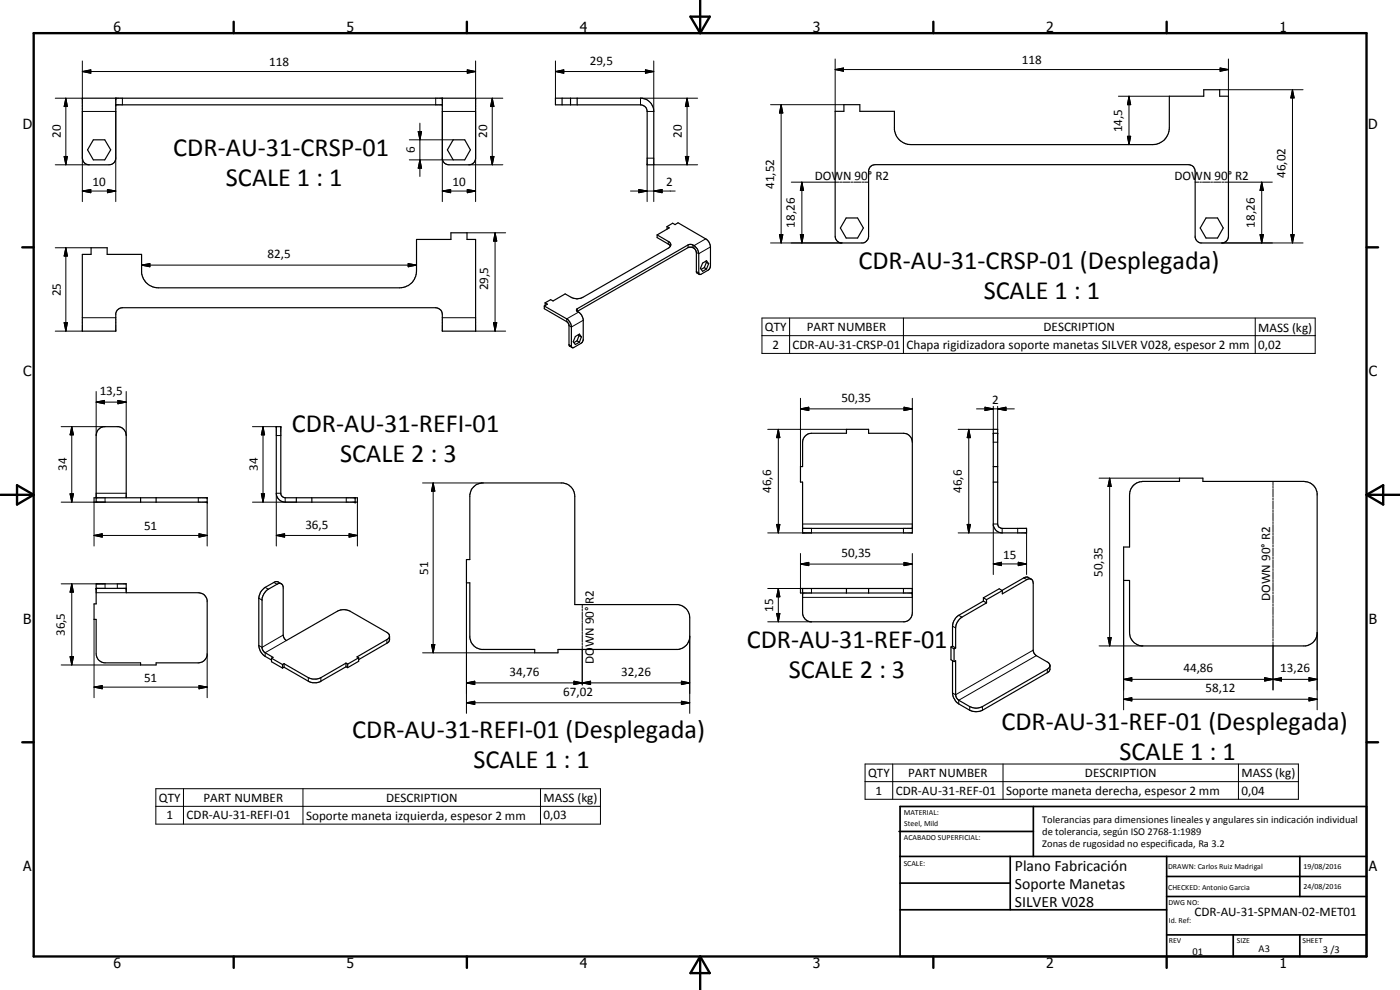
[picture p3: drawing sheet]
<svg xmlns="http://www.w3.org/2000/svg" width="420mm" height="297mm" viewBox="0 0 420 297" stroke-linecap="round" stroke-linejoin="round" font-family="sans-serif">
<g fill="none" stroke="#000" stroke-width=".35">
<path d="M34.7 29.5v18a1.94 1.94 0 0 1-2 1.9h-6a2 2 0 0 1-2-1.9v-18h118v18a1.94 1.94 0 0 1-2 1.9h-6a1.98 1.98 0 0 1-2-1.6v-18.3M34.7 31.5h98M166.7 29.5h26a4 4 0 0 1 3.5 3.9v16h-2v-16a2 2 0 0 0-2-1.9h-25.5zM168.7 29.5v2M171.2 29.5v2M173.2 29.5v2M250.6 33.4h2.7v-2h4.8v2h10.3v5.5a5 5 0 0 0 5 4.5h72.5a5 5 0 0 0 5-5v-9.5h10.4v-2h4.7v2h2.7v42a2.07 2.07 0 0 1-1.7 2h-6.7l-.9-.5-.6-.8-.1-20.2a1.94 1.94 0 0 0-2.1-2h-94.3l-1.2 .7-.4 1-.1 20.5-.6 .8-1 .5h-6.7a2.07 2.07 0 0 1-1.7-2zM28 42h3.4l1.8 3-1.8 3h-3.4l-1.7-3zM136 42h3.5l1.7 3-1.7 3h-3.5l-1.7-3zM24.7 76.3h2.6v-2h4.9v2h10.3v5.6a5 5 0 0 0 5 4.5h72.5a5 5 0 0 0 5-5.1v-9.5h10.3v-2h4.9v2h2.5v27.6h-10v-5a2 2 0 0 0-1.9-2.1h-94.1l-1 .3-.5 .4-.5 1v5.4h-10zM197.2 70.5v.8l3.6 2.1 .4 .4M197.2 70.5l3.4 1.9a1.08 1.08 0 0 1 .7 1 1.08 1.08 0 0 1-.7 1.1l-25.9 14.8a3.5 3.5 0 0 1-3.3-.1l-1.8-1-3.6 2.1-.7-.4-1.7 .9"/>
<path d="M200.2 68l.7 .4-3.7 2.1M200.2 68v.8M200.2 68l1.7-1 .7 .4 .9-.6 8.3 4.9a3 3 0 0 1 1.4 2.4v5.7l-.1 .6-.6 .7-2.1 1.2h-.6M211.7 78.4l.3 .3M212 78.7l-.6 1.6M212 78.7l.7 .4M212.7 79.1l-.7-.9-1.1 .8-.7 1.5 .7 .9 1.1-.7M212.7 79.1l-.7 1.6M253.9 65.4h3.5l1.7 3-1.7 3h-3.5l-1.7-3zM361.9 65.4h3.5l1.7 3-1.7 3h-3.5l-1.7-3zM163.4 91.8l6.7 3.9a3.3 3.3 0 0 1 1.4 2.1v6l.1 .4 .3 .2 2.4-1.4 .7-1v-6.2a3.2 3.2 0 0 0-1.7-2.4M163.4 91.8v.8l6.9 4 .3 .5 .2 6.3 .1 .4 .8 .5"/>
<path d="M163.6 90.8l.7 .5-.9 .5M163.6 90.8v.9M209.8 82.3l-.1-6.2a2.6 2.6 0 0 0-3.2-2.6l-33.2 19.1-.3 .4 .3 .4M209.9 82.3l-.9-.7v-5.9a1.81 1.81 0 0 0-2.5-1.4l-33.2 19.1M211.4 80.3l-1 .5M211.4 80.3l.6 .4M173.2 102.3l-1 .5M173.2 102.3l.7 .4M173.6 100.4l.2 .3M173.8 100.7l-.6 1.6M173.8 100.7l.7 .4M174.5 101.1l-.6-.9-1.2 .8-.7 1.5 .7 .9 1.2-.7"/>
<path d="M174.5 101.1l-.6 1.6M82.9 128h1.4v20.3l.4 .6 .9 .5h21.7v1.3h-21.7a2.67 2.67 0 0 1-2.7-2.7zM241.5 130.9l1-.7 1-.2h10.5v-1.2h6.7v1.2h10.4a2.65 2.65 0 0 1 2.7 2.7v27.2h-32.9v-15.2h-.7v-4.7h.7v-7.3l.2-1.1zM298.1 128.8h1.3v28.4a1.3 1.3 0 0 0 1.4 1.3h7.3v1.4h-7.3a2.76 2.76 0 0 1-2.7-2.3zM298.1 130h1.3M298.1 140h1.3M28.2 149.4h34v1.3h-34zM37.9 149.4v-18.7a2.72 2.72 0 0 0-2.3-2.7h-4.5a2.62 2.62 0 0 0-2.2 2.7v20M42.2 149.4v1.3M46.9 149.4v1.3M88.9 149.4v1.3M93.6 149.4v1.3"/>
<path d="M106.6 149.4v1.3M142 146.2l1.1-.9 1.4-.4h24.5a4 4 0 0 1 3.5 4v32.5h31a4.1 4.1 0 0 1 3.5 4v5.5a3.9 3.9 0 0 1-3.5 4h-36v1h-7v-1h-16a4 4 0 0 1-3.5-3.5v-16.5h-1v-7h1v-19.5l.4-1.4zM240.9 158.5h32.9M298.1 144.7h1.3M340 145.8l1.2-.9 1.8-.5h11v-.9h7v.9h30.3a4 4 0 0 1 4 3.6v42.3a4.1 4.1 0 0 1-3.5 3.5h-49.3a4.1 4.1 0 0 1-3.5-4v-15.6h-1.8v-10.1h1.8v-15.6l.2-1.4zM28.9 175.2h9v2.6h21.6a2.62 2.62 0 0 1 2.7 2.3v16.5a2.72 2.72 0 0 1-2.7 2.3h-12.6v.6h-4.7v-.6h-10.7a2.73 2.73 0 0 1-2.6-2.7v-10.4h-.7v-4.6h.7zM28.9 176.5h9M84.4 175.2l-1.1-.7h-.6l-3.1 1.7a4.1 4.1 0 0 0-1.9 3.3v14.2a4.2 4.2 0 0 0 1.9 3.2l1.9 1.1M240.9 176.6v7.3a2.85 2.85 0 0 0 2.3 2.7h28.3a2.72 2.72 0 0 0 2.3-2.7v-7.3h-33.6v1.3h33.6M254 176.6v1.3M260.7 176.6v1.3M295.1 179.4v.9"/>
<path d="M295.1 179.4l1 .5M296.1 179.9v1M300.8 177.2v1l7.4-4.3a1.17 1.17 0 0 1 1.3-.1 1.17 1.17 0 0 1 .6 1.2v20.3l.7 1.3 4.1 2.5a2.17 2.17 0 0 1-.2 2.4l-19.9 11.6a4.5 4.5 0 0 1-3.8 0l-3.3-1.9a4.6 4.6 0 0 1-1.8-3.3v-9.7M300.8 177.2l-.9-.5-4.8 2.7M300.8 177.2l-4.7 2.7M309.5 173.8l-1.1-.7-.9 .2-6.8 3.9M81.5 197.5l.4-.3-2.7-1.6-.6-1.2v-14.7a4.3 4.3 0 0 1 1.9-2.9l2.6-1.5a1.12 1.12 0 0 1 1.2-.2 1.12 1.12 0 0 1 .7 1v14.4l.2 .8 .7 .9 15.3-8.8a4.1 4.1 0 0 1 3.9 0l11 6.3 .6 .6 .2 .4v1.2l-.4 .8-8.9 5.2M81.5 197.5l3.3 1.9M81.5 197.5v1l3.3 1.9M84.8 199.4v1M85.2 199.1l-.4 .3M85.2 199.1v1.1"/>
<path d="M103.8 199l-7.5 4.3a4.1 4.1 0 0 1-3.8 0l-7.3-4.2M103.8 199l.5 .3M103.8 199v1.1M104.3 199.3v1M107.6 197.4l-3.3 1.9M107.6 197.4v1l-3.3 1.9M116.9 190.9l-.5 .9-9.3 5.3 .5 .3M285.4 194.1v3.9l.9 .5M285.4 194.1l.9 .6M285.9 193.8l.9 .6M285.9 193.8l-.5 .3M286.3 198.5l.5-.3v10.2l.2 .8 .7 .9 3.3 1.9a4.1 4.1 0 0 0 3.8 0l19.5-11.2 .8-1"/>
<path d="M286.3 194.7v3.8M286.8 194.4l-.5 .3M295.1 180.3l-7.4 4.3a4.4 4.4 0 0 0-1.8 3.3v5.9M295.1 180.3l1 .6M296.1 180.9l-7.4 4.3a4.2 4.2 0 0 0-1.9 3.2v6M85.2 200.2l-.4 .2M103.8 200.1l-7.5 4.3a3.8 3.8 0 0 1-3.8 0l-7.3-4.2M103.8 200.1l.5 .2"/>
</g>
<g fill="none" stroke="#000" stroke-width=".3">
<path d="M24.7 18.3v11.2h-8.1M142.7 18.3v11.2h8.2M166.7 18.3v11.2M196.2 18.3v15.1h-2M250.6 17.7v15.7M368.7 17.7v11.2M19.8 29.5l.4 2.5h-.9zM19.8 29.5v19.9M24.7 21.5l2.6-.5v1zM24.7 21.5h118M36.7 29.5v2M125.5 39.5h1l-.5 2.5z"/>
<path d="M126 37v16M130.8 29.5v2M140.2 21l2.5 .5-2.5 .5zM147.7 29.5l.5 2.5h-1zM147.7 29.5v19.9M166.7 21.5l2.5-.5v1zM166.7 21.5h29.5M193.7 21l2.5 .5-2.5 .5zM206.2 29.5l.5 2.5h-1zM206.2 29.5v19.9M209.4 29.5h-17.2v2M231.3 31.4h22"/>
<path d="M234.4 31.4l.5 2.5h-1zM234.4 31.4v41.5M250.6 20.9l2.5-.5v1zM250.6 20.9h118.1M335.6 28.9h15.3M338.8 28.9l.5 2.5h-.9zM338.8 28.9v14.5M366 26.9h25.1M366.2 20.4l2.5 .5-2.5 .5zM387.9 26.9l.5 2.5h-1zM387.9 26.9v46M16.6 49.4h10.1"/>
<path d="M19.3 46.9h.9l-.4 2.5zM24.7 57.3l2.6-.4v.9zM24.7 57.3h10M32.2 56.9l2.5 .4-2.5 .5zM122.8 48h13.2M122.8 42h13.2M126 48l.5 2.5h-1zM132.7 57.3l2.5-.4v.9zM132.7 57.3h10M140.2 56.9l2.5 .4-2.5 .5zM140.7 49.4h10.2M147.2 46.9h1l-.5 2.5z"/>
<path d="M189.2 57.3h13.4M191.7 56.9l2.5 .4-2.5 .5zM194.2 47.5h2M194.2 49.4v11.1M196.2 57.3l2.5-.4v.9zM205.7 46.9h1l-.5 2.5zM209.4 49.4h-13.2v11.1M237.5 54.7h14.3M240.7 54.7l.5 2.4h-1zM240.7 54.7v18.2M252 54.7h.6M252.9 54.7h2.2"/>
<path d="M255.4 54.7h.5M256.2 54.7h2.2M258.7 54.7h.6M259.5 54.7h1.2M338.4 40.9h.9l-.5 2.5zM358.7 54.7h1.1M360.1 54.7h.5M360.9 54.7h2.2M363.4 54.7h.5M364.2 54.7h2.2M366.7 54.7h.6M367.6 54.7h14.2"/>
<path d="M378.7 54.7l.5 2.4h-1zM378.7 54.7v18.2M16.6 74.3h10.7M19.8 74.3l.4 2.5h-.9zM19.8 74.3v25.1M24.7 60.5v-27.1h10v27.1M42.5 79.5l2.5-.4v1zM42.5 79.5h82.5M122.5 79.1l2.5 .4-2.5 .6zM132.7 60.5v-27.1h10v27.1M140.2 69.8h11.6M148.6 69.8l.5 2.5h-1z"/>
<path d="M148.6 69.8v29.6M200.6 72.4v.8M206.5 73.5v.8M207.9 73.5v.8M211.8 71.7l-3.5 2v.8M213.2 74.1l-3.5 2-.7-.4M231.3 72.9h21.4M233.9 70.4h1l-.5 2.5zM240.2 70.4h1l-.5 2.5zM366.7 72.9h24.4M378.2 70.4h1l-.5 2.5zM387.4 70.4h1l-.5 2.5z"/>
<path d="M16.6 99.4h8.1M19.3 96.8h.9l-.4 2.6zM24.7 95.3h10M132.7 95.3h10M142.7 99.4h9.1M148.1 96.8h1l-.5 2.6zM173.3 92.6v.8M173.6 93.6l-3.5 2.1v.8M175 96.1l-3.5 2-.7-.4M209 81.4l.7 .5M228.7 95.4h166v10.6h-166zM237 95.4v10.6"/>
<path d="M271.1 95.4v10.6M376.7 95.4v10.6M28.9 117.5v13.2M37.9 117.5v13.2M170.8 103.4l.7 .4M228.7 100.7h166M240.2 119.5v20.5M273.8 119.5v13.2M18.4 128h13.1M21.5 128l.5 2.5h-1zM21.5 128v22.7M28.9 120.6l2.5-.5v1.1z"/>
<path d="M28.9 120.6h9M35.4 120.1l2.5 .5-2.5 .6zM75.8 128h7.1M78.9 128l.5 2.5h-1zM78.9 128v22.7M82.9 130.7h1.4M230.4 128.8h23.6M233.6 128.8l.4 2.5h-.9zM233.6 128.8v31.1M240.2 122.7l2.5-.5v1zM240.2 122.7h33.6M271.3 122.2l2.5 .5-2.5 .5z"/>
<path d="M290.7 128.8l.5 2.5h-.9zM290.7 128.8v31.1M293.1 122.7h11.3M295.6 122.2l2.5 .5-2.5 .5zM298.1 132.7h1.3M298.1 121.9v6.9h-10.5M299.4 122.7l2.5-.5v1zM299.4 121.9v6.9M21 148.2h1l-.5 2.5zM28.2 150.7v13.1M28.9 148h9M31.5 149.4v1.3h-13.1"/>
<path d="M59.5 149.4v1.3M62.2 150.7v13.1M75.8 150.7h13.1M78.4 148.2h1l-.5 2.5zM84.3 148h-1.4v15.8M85.6 149.4v1.3M103.9 149.4v1.3M107.3 150.7v13.1M126.8 144.9h18.2M130 144.9l.5 2.5h-1zM130 144.9v51M233.1 157.4h.9l-.4 2.5z"/>
<path d="M240.9 157.2h32.9M243.5 158.5v1.4h-13.1M271.1 158.5v1.4M290.3 157.4h.9l-.5 2.5zM299.4 157.2h-1.3v15.2M300.8 158.5v1.4h-13.2M305.4 158.5v1.4M308.1 159.9v12.5M329.8 143.5h24.2M333 143.5l.5 2.5h-1zM333 143.5v50.3M382 144.4v1.3"/>
<path d="M382 145.9v.6M382 146.8v2.3M382 149.5v.5M382 150.4v2.3M382 153v.6M382 153.8v2.4M382 156.5v.6M382 157.4v2.4M18.4 175.2h13.1v1.3M21.5 175.2l.5 2.5h-1zM21.5 175.2v24.3M28.2 160.7l2.5-.6v1.1z"/>
<path d="M28.2 160.7h34M28.9 177.8h9M35.2 175.2v1.3M59.7 160.1l2.5 .6-2.5 .5zM77.7 179.5l.9 .5M79.6 176.2l.9 .6M82.2 174.8l.9 .5M82.9 160.7l2.5-.6v1.1zM82.9 160.7h24.4M104.8 160.1l2.5 .6-2.5 .5zM140 174.9v39.1M230.4 176.6h23.6"/>
<path d="M233.6 176.6l.4 2.5h-.9zM233.6 176.6v10M240.2 169.2l2.5-.5v1zM240.2 166.1v10.5M240.2 169.2h33.6M243.5 176.6v1.3M271.1 176.6v1.3M271.3 168.7l2.5 .5-2.5 .5zM273.8 166.1v13.1h-32.9M298.1 169.2l2.5-.5v1zM298.1 169.2h10M305.6 168.7l2.5 .5-2.5 .5z"/>
<path d="M307.2 173.4l1 .5M337.2 174.2v38.8M382 160v.6M382 160.9v2.4M382 163.6v.5M382 164.5v2.3M382 167.1v.6M382 168v2.3M382 170.6v.6M382 171.5v2.4M382 174.1v.7M382 175v2.4"/>
<path d="M382 177.7v.5M382 178.6v2.3M18.4 199.5h23.8M21 197h1l-.5 2.5zM28.2 185.8v23.5M62.2 196.2v13.1M85 190.5l-6.4 3.7-.9-.5M85.9 192.2l-6.3 3.6v1.1M116.1 191.9v1.1M126.8 195.9h33.7M129.5 193.4h1l-.5 2.5zM174.7 181.4v1.1"/>
<path d="M174.7 182.8v.5M174.7 183.6v2.3M174.7 186.2v.5M174.7 187v2.3M174.7 189.5v.6M174.7 190.4v2.3M174.7 192.9v.6M174.7 193.8v11.7M207 190.9v23.1M230.4 186.6h13.1M233.1 184.1h.9l-.4 2.5zM285.9 187.9l.9 .5"/>
<path d="M287.7 184.6l1 .6M310.1 195.1l-23.3 13.3-.9-.5M311 196.7l-23.3 13.4v1.1M329.8 193.8h13.2M332.5 191.3h1l-.5 2.5zM382 181.2v.6M382 182.1v2.3M382 184.7v.6M382 185.6v2.4M382 188.3v.5M382 189.1v2.4M382 191.8v.5"/>
<path d="M382 192.7v14.3M395.3 189.8v23.2M28.2 206.2l2.5-.5v1zM28.2 206.2h34M59.7 205.7l2.5 .5-2.5 .5zM92.5 203.3v1.1M96.3 203.3v1.1M140 204.9l2.5-.5v1zM140 210.9l2.5-.5v1zM140 204.9h67M140 210.9h67M172.2 204.4l2.5 .5-2.5 .5z"/>
<path d="M172.2 204.4l5 1v-1l-5 1zM174.7 204.9l2.5-.5v1zM204.5 210.4l2.5 .5-2.5 .5zM204.5 204.4l2.5 .5-2.5 .5zM291 212v1.1M294.8 212v1.1M314.3 200.8v1M337.2 203.8l2.5-.5v1zM337.2 209.8l2.5-.5v1zM337.2 203.8h58.1M337.2 209.8h58.1M379.5 203.3l2.5 .5-2.5 .5z"/>
<path d="M382 203.8l2.6-.5v1zM392.8 209.3l2.5 .5-2.5 .5zM392.8 203.3l2.5 .5-2.5 .5zM46.8 236.6h133.4v10.7h-133.4zM55.1 236.6v10.7M90.9 236.6v10.7M162.2 236.6v10.7M259.6 229.2h130.1v10.6h-130.1zM259.6 234.5h130.1M267.9 229.2v10.6M301 229.2v10.6M371.7 229.2v10.6"/>
<path d="M46.8 241.9h133.4"/>
</g>
<g fill="#000">
<circle cx="24.7" cy="29.5" r=".18"/>
<circle cx="34.7" cy="31.5" r=".18"/>
<circle cx="34.7" cy="29.5" r=".18"/>
<circle cx="132.7" cy="29.5" r=".18"/>
<circle cx="142.7" cy="29.5" r=".18"/>
<circle cx="82.9" cy="128" r=".18"/>
<circle cx="84.3" cy="128" r=".18"/>
<circle cx="62.2" cy="149.4" r=".18"/>
<circle cx="62.2" cy="150.7" r=".18"/>
<circle cx="106.6" cy="150.7" r=".18"/>
<circle cx="106.6" cy="149.4" r=".18"/>
<circle cx="28.9" cy="176.5" r=".18"/>
<circle cx="37.9" cy="176.5" r=".18"/>
<circle cx="240.9" cy="177.9" r=".18"/>
<circle cx="273.8" cy="177.9" r=".18"/>
</g>
<g fill="none" stroke="#000" stroke-width=".71">
<path d="M10.1 9.9h400v277.1h-400zM70.1 6.5v3.4M140.1 6.5v3.4M207.2 5h5.8l-2.9 4.9zM210.1 0v9.9M280.1 6.5v3.4M350.1 6.5v3.4M6.7 74.2h3.4M410.1 74.2h3.5M.1 148.5h10M5.1 145.6l5 2.9-5 2.9zM410.1 148.5h10"/>
<path d="M410.1 148.5l5-2.9v5.8zM6.7 222.7h3.4M410.1 222.7h3.5M70.1 287v3.4M140.1 287v3.4M210.1 287v10M210.1 287l2.9 5h-5.8zM280.1 287v3.4M350.1 287v3.4"/>
</g>
<g fill="none" stroke="#000" stroke-width=".51">
<path d="M269.8 249.5h40.3M270.1 242h140v45h-140zM270.1 257h140M303.2 257v16M310.1 242v15M350.1 257v30M390.1 257v12M270.1 265h33.1M270.1 273h80M350.1 269h60M350.1 263h60M350.1 280.5h60"/>
<path d="M370.1 280.5v6.5M390.1 280.5v6.5"/>
</g>
<g fill="#000">
<path d="M19.8 29.5l.4 2.5h-.9zM24.7 21.5l2.6-.5v1zM125.5 39.5h1l-.5 2.5zM140.2 21l2.5 .5-2.5 .5zM147.7 29.5l.5 2.5h-1zM166.7 21.5l2.5-.5v1zM193.7 21l2.5 .5-2.5 .5zM206.2 29.5l.5 2.5h-1zM234.4 31.4l.5 2.5h-1zM250.6 20.9l2.5-.5v1zM338.8 28.9l.5 2.5h-.9zM366.2 20.4l2.5 .5-2.5 .5z"/>
<path d="M387.9 26.9l.5 2.5h-1zM19.3 46.9h.9l-.4 2.5zM24.7 57.3l2.6-.4v.9zM32.2 56.9l2.5 .4-2.5 .5zM126 48l.5 2.5h-1zM132.7 57.3l2.5-.4v.9zM140.2 56.9l2.5 .4-2.5 .5zM147.2 46.9h1l-.5 2.5zM191.7 56.9l2.5 .4-2.5 .5zM196.2 57.3l2.5-.4v.9zM205.7 46.9h1l-.5 2.5zM240.7 54.7l.5 2.4h-1z"/>
<path d="M338.4 40.9h.9l-.5 2.5zM378.7 54.7l.5 2.4h-1zM19.8 74.3l.4 2.5h-.9zM42.5 79.5l2.5-.4v1zM148.6 69.8l.5 2.5h-1zM233.9 70.4h1l-.5 2.5zM240.2 70.4h1l-.5 2.5zM378.2 70.4h1l-.5 2.5zM387.4 70.4h1l-.5 2.5zM19.3 96.8h.9l-.4 2.6zM122.5 79.1l2.5 .4-2.5 .6zM148.1 96.8h1l-.5 2.6z"/>
<path d="M21.5 128l.5 2.5h-1zM28.9 120.6l2.5-.5v1.1zM35.4 120.1l2.5 .5-2.5 .6zM78.9 128l.5 2.5h-1zM233.6 128.8l.4 2.5h-.9zM240.2 122.7l2.5-.5v1zM271.3 122.2l2.5 .5-2.5 .5zM290.7 128.8l.5 2.5h-.9zM295.6 122.2l2.5 .5-2.5 .5zM299.4 122.7l2.5-.5v1zM21 148.2h1l-.5 2.5zM78.4 148.2h1l-.5 2.5z"/>
<path d="M130 144.9l.5 2.5h-1zM233.1 157.4h.9l-.4 2.5zM290.3 157.4h.9l-.5 2.5zM333 143.5l.5 2.5h-1zM21.5 175.2l.5 2.5h-1zM28.2 160.7l2.5-.6v1.1zM59.7 160.1l2.5 .6-2.5 .5zM82.9 160.7l2.5-.6v1.1zM104.8 160.1l2.5 .6-2.5 .5zM233.6 176.6l.4 2.5h-.9zM240.2 169.2l2.5-.5v1zM271.3 168.7l2.5 .5-2.5 .5z"/>
<path d="M298.1 169.2l2.5-.5v1zM305.6 168.7l2.5 .5-2.5 .5zM21 197h1l-.5 2.5zM129.5 193.4h1l-.5 2.5zM233.1 184.1h.9l-.4 2.5zM332.5 191.3h1l-.5 2.5zM28.2 206.2l2.5-.5v1zM59.7 205.7l2.5 .5-2.5 .5zM140 204.9l2.5-.5v1zM140 210.9l2.5-.5v1zM172.2 204.4l2.5 .5-2.5 .5zM174.7 204.9l2.5-.5v1z"/>
<path d="M204.5 210.4l2.5 .5-2.5 .5zM204.5 204.4l2.5 .5-2.5 .5zM337.2 203.8l2.5-.5v1zM337.2 209.8l2.5-.5v1zM379.5 203.3l2.5 .5-2.5 .5zM382 203.8l2.6-.5v1zM392.8 209.3l2.5 .5-2.5 .5zM392.8 203.3l2.5 .5-2.5 .5z"/>
</g>
<g font-size="7.9">
<text x="52" y="46.9">CDR-AU-31-CRSP-01</text>
<text x="67.8" y="55.9">SCALE 1 : 1</text>
<text x="257.6" y="80.8">CDR-AU-31-CRSP-01 (Desplegada)</text>
<text x="295.2" y="89.8">SCALE 1 : 1</text>
<text x="87.6" y="129.6">CDR-AU-31-REFI-01</text>
<text x="102.1" y="138.6">SCALE 2 : 3</text>
<text x="224.1" y="194.6">CDR-AU-31-REF-01</text>
<text x="236.8" y="203.5">SCALE 2 : 3</text>
<text x="105.7" y="221.5">CDR-AU-31-REFI-01 (Desplegada)</text>
<text x="300.6" y="219">CDR-AU-31-REF-01 (Desplegada)</text>
<text x="142.1" y="230.5">SCALE 1 : 1</text>
<text x="335.9" y="228">SCALE 1 : 1</text>
</g>
<g font-size="4.7">
<text x="304.6" y="261.2">Plano Fabricación</text>
<text x="304.6" y="266.6">Soporte Manetas</text>
<text x="304.6" y="272">SILVER V028</text>
</g>
<g font-size="4.2">
<text x="34" y="9.6">6</text>
<text x="104" y="9.6">5</text>
<text x="174" y="9.6">4</text>
<text x="244" y="9.6">3</text>
<text x="314" y="9.6">2</text>
<text x="384" y="9.6">1</text>
<text x="6.8" y="38.7">D</text>
<text x="410.6" y="38.7">D</text>
<text x="7" y="112.9">C</text>
<text x="410.8" y="112.9">C</text>
<text x="7" y="187.1">B</text>
<text x="410.8" y="187.1">B</text>
<text x="7" y="261.4">A</text>
<text x="410.8" y="261.4">A</text>
<text x="34" y="290.4">6</text>
<text x="104" y="290.4">5</text>
<text x="174" y="290.4">4</text>
<text x="244" y="290.4">3</text>
<text x="314" y="290.4">2</text>
<text x="384" y="290.4">1</text>
</g>
<g font-size="3.9">
<text x="80.8" y="19.9">118</text>
<text x="177" y="19.4">29,5</text>
<text x="306.7" y="19.3">118</text>
<text x="18.2" y="41.5" transform="rotate(-90 18.2 41.5)">20</text>
<text x="146.2" y="41.5" transform="rotate(-90 146.2 41.5)">20</text>
<text x="204.7" y="41.5" transform="rotate(-90 204.7 41.5)">20</text>
<text x="336.8" y="39.7" transform="rotate(-90 336.8 39.7)">14,5</text>
<text x="124.4" y="46" transform="rotate(-90 124.4 46)">6</text>
<text x="244.5" y="53.9">DOWN 90° R2</text>
<text x="352.5" y="53.9">DOWN 90° R2</text>
<text x="385.8" y="53.4" transform="rotate(-90 385.8 53.4)">46,02</text>
<text x="27.8" y="55.8">10</text>
<text x="135.8" y="55.8">10</text>
<text x="199.9" y="55.8">2</text>
<text x="232.4" y="56.7" transform="rotate(-90 232.4 56.7)">41,52</text>
<text x="238.6" y="68.3" transform="rotate(-90 238.6 68.3)">18,26</text>
<text x="376.6" y="68.3" transform="rotate(-90 376.6 68.3)">18,26</text>
<text x="80.3" y="77.5">82,5</text>
<text x="18.2" y="88.9" transform="rotate(-90 18.2 88.9)">25</text>
<text x="146.5" y="87.1" transform="rotate(-90 146.5 87.1)">29,5</text>
<text x="229.6" y="99.4">QTY</text>
<text x="242.1" y="99.4">PART NUMBER</text>
<text x="313.2" y="99.4">DESCRIPTION</text>
<text x="377.6" y="99.5">MASS (kg)</text>
<text x="231.8" y="104.7">2</text>
<text x="237.9" y="104.7">CDR-AU-31-CRSP-01</text>
<text x="272" y="104.7">Chapa rigidizadora soporte manetas SILVER V028, espesor 2 mm</text>
<text x="377.6" y="104.7">0,02</text>
<text x="29.9" y="118.6">13,5</text>
<text x="252.5" y="120.6">50,35</text>
<text x="297.8" y="121.2">2</text>
<text x="20" y="141.4" transform="rotate(-90 20 141.4)">34</text>
<text x="77.4" y="141.4" transform="rotate(-90 77.4 141.4)">34</text>
<text x="231.5" y="147.9" transform="rotate(-90 231.5 147.9)">46,6</text>
<text x="288.7" y="147.9" transform="rotate(-90 288.7 147.9)">46,6</text>
<text x="43.3" y="159.1">51</text>
<text x="91.6" y="158.6">36,5</text>
<text x="252.5" y="167.2">50,35</text>
<text x="301.1" y="167.6">15</text>
<text x="128.5" y="172.4" transform="rotate(-90 128.5 172.4)">51</text>
<text x="330.9" y="173.1" transform="rotate(-90 330.9 173.1)">50,35</text>
<text x="178.2" y="181.1" transform="rotate(-90 178.2 181.1)">R2</text>
<text x="232" y="183.6" transform="rotate(-90 232 183.6)">15</text>
<text x="381.2" y="180.3" transform="rotate(-90 381.2 180.3)">DOWN 90° R2</text>
<text x="19.5" y="190.9" transform="rotate(-90 19.5 190.9)">36,5</text>
<text x="178.2" y="194.3" transform="rotate(-90 178.2 194.3)">WN 90°</text>
<text x="152.9" y="202.8">34,76</text>
<text x="178.2" y="199.3" transform="rotate(-90 178.2 199.3)">DO</text>
<text x="186.4" y="202.8">32,26</text>
<text x="355.2" y="201.8">44,86</text>
<text x="384.2" y="201.8">13,26</text>
<text x="43.3" y="204.6">51</text>
<text x="169" y="208.8">67,02</text>
<text x="361.8" y="207.8">58,12</text>
<text x="260.6" y="233.2">QTY</text>
<text x="272.5" y="233.1">PART NUMBER</text>
<text x="325.6" y="233.2">DESCRIPTION</text>
<text x="372.6" y="233.3">MASS (kg)</text>
<text x="262.8" y="238.4">1</text>
<text x="268.8" y="238.5">CDR-AU-31-REF-01</text>
<text x="302" y="238.5">Soporte maneta derecha, espesor 2 mm</text>
<text x="372.6" y="238.5">0,04</text>
<text x="47.7" y="240.6">QTY</text>
<text x="49.9" y="245.9">1</text>
<text x="56" y="245.9">CDR-AU-31-REFI-01</text>
<text x="61.1" y="240.6">PART NUMBER</text>
<text x="91.9" y="246">Soporte maneta izquierda, espesor 2 mm</text>
<text x="115.9" y="240.6">DESCRIPTION</text>
<text x="163.1" y="240.7">MASS (kg)</text>
<text x="163.1" y="245.9">0,03</text>
<text x="358.5" y="275">CDR-AU-31-SPMAN-02-MET01</text>
</g>
<g font-size="3.1">
<text x="312.7" y="246.8">Tolerancias para dimensiones lineales y angulares sin indicación individual</text>
<text x="312.7" y="250.4">de tolerancia, según ISO 2768-1:1989</text>
<text x="312.7" y="254">Zonas de rugosidad no especificada, Ra 3.2</text>
<text x="357.9" y="286.4">01</text>
<text x="377.7" y="285.6">A3</text>
<text x="397" y="285.9">3 /3</text>
</g>
<g font-size="2.4">
<text x="271.2" y="244.4">MATERIAL:</text>
<text x="271.3" y="252">ACABADO SUPERFICIAL:</text>
<text x="271.4" y="247.9">Steel, Mild</text>
<text x="271.2" y="259.7">SCALE:</text>
<text x="350.6" y="260.8">DRAWN: Carlos Ruiz Madrigal</text>
<text x="391.2" y="260.6">19/08/2016</text>
<text x="350.6" y="267">CHECKED: Antonio Garcia</text>
<text x="391.2" y="266.7">24/08/2016</text>
<text x="350.6" y="271.4">DWG NO:</text>
<text x="350.8" y="276.9">Id. Ref:</text>
<text x="350.8" y="282.8">REV</text>
<text x="371.2" y="282.9">SIZE</text>
<text x="390.9" y="282.9">SHEET</text>
</g>
</svg>
